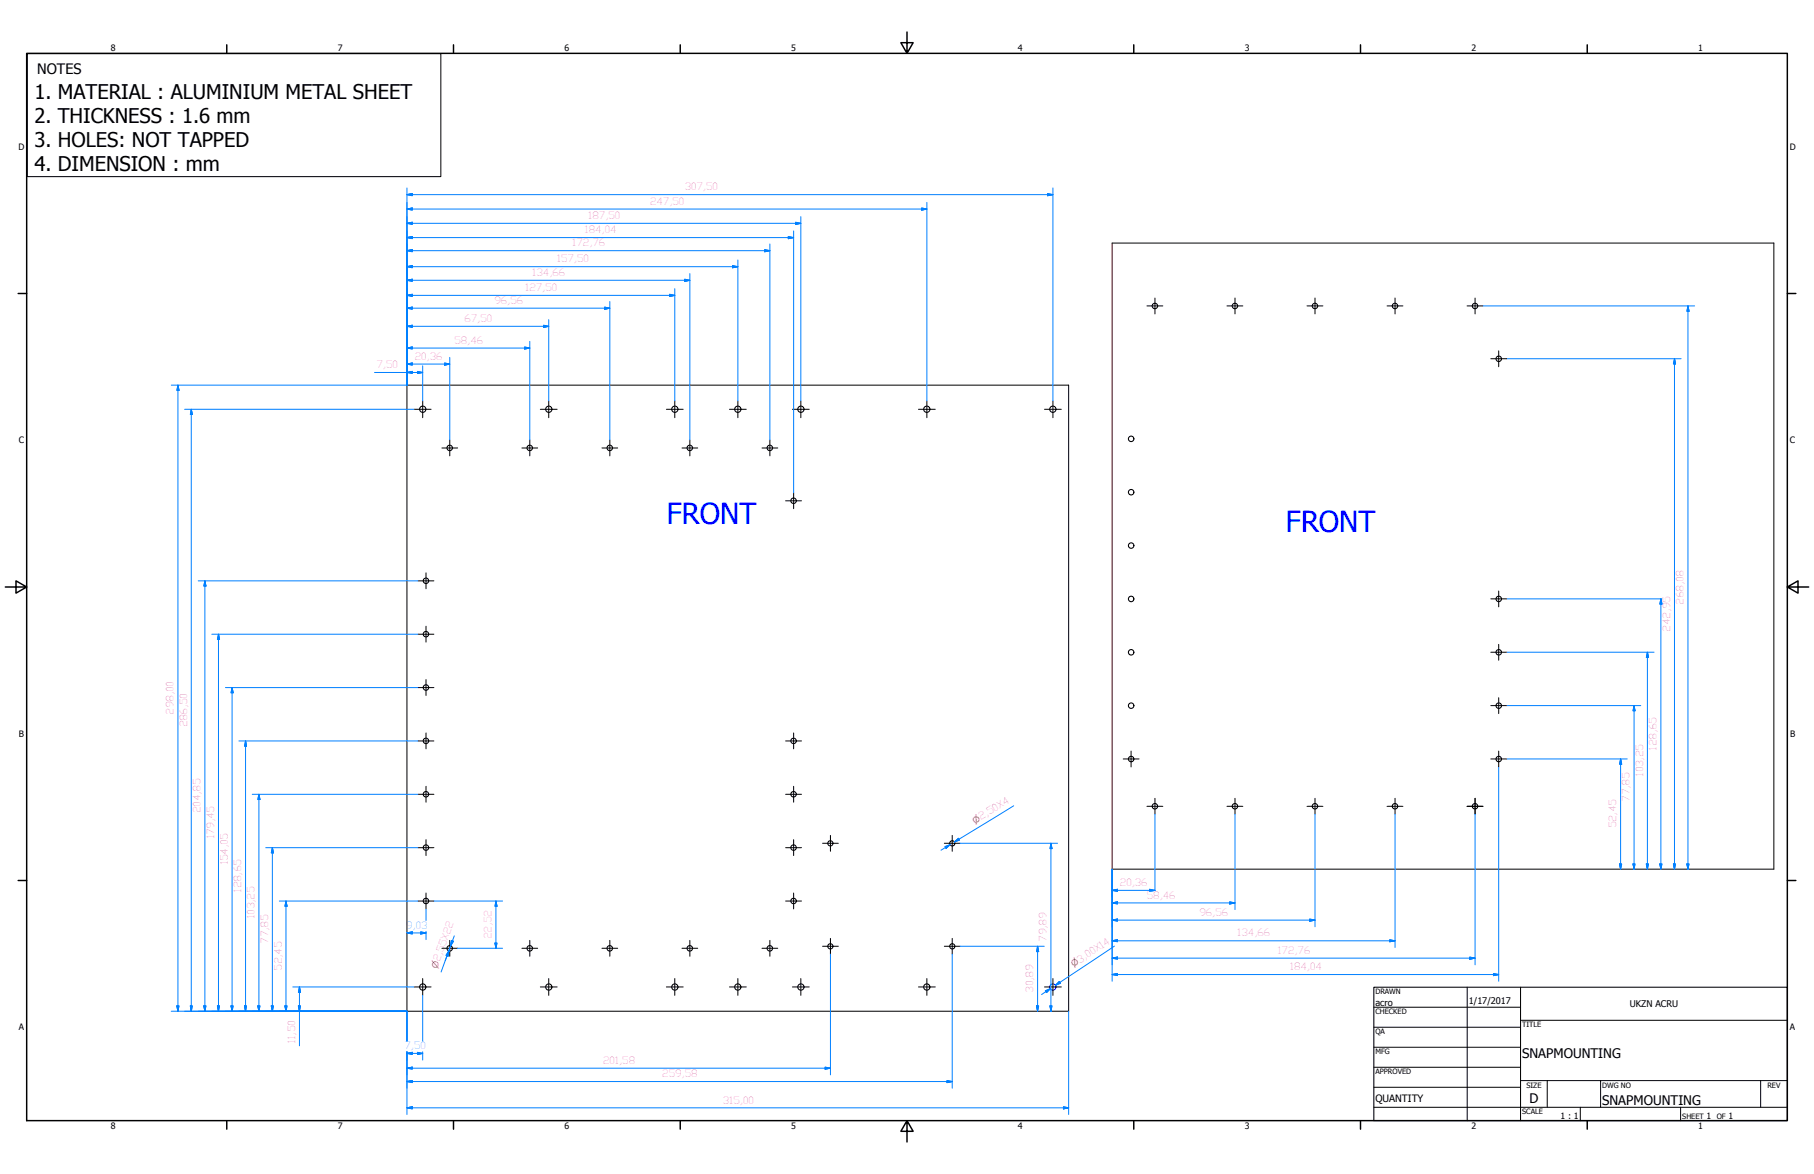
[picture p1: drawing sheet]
<svg xmlns="http://www.w3.org/2000/svg" width="864mm" height="559mm" viewBox="0 0 864 559" stroke-linecap="round" stroke-linejoin="round" font-family="sans-serif">
<!-- layer: Visible (ISO) -->
<g fill="none" stroke="#000" stroke-width=".51">
<circle cx="550" cy="146" r="1.3"/>
<circle cx="588" cy="146" r="1.3"/>
<circle cx="626" cy="146" r="1.3"/>
<circle cx="664" cy="146" r="1.3"/>
<circle cx="702" cy="146" r="1.3"/>
<circle cx="714" cy="171" r="1.3"/>
<circle cx="201" cy="195" r="1.5"/>
<circle cx="261" cy="195" r="1.5"/>
<circle cx="321" cy="195" r="1.5"/>
<circle cx="351" cy="195" r="1.5"/>
<circle cx="381" cy="195" r="1.5"/>
<circle cx="441" cy="195" r="1.5"/>
<circle cx="501" cy="195" r="1.5"/>
<circle cx="214" cy="213" r="1.3"/>
<circle cx="252" cy="213" r="1.3"/>
<circle cx="290" cy="213" r="1.3"/>
<circle cx="328" cy="213" r="1.3"/>
<circle cx="366" cy="213" r="1.3"/>
<circle cx="539" cy="209" r="1.3"/>
<circle cx="378" cy="238" r="1.3"/>
<circle cx="539" cy="234" r="1.3"/>
<circle cx="539" cy="260" r="1.3"/>
<circle cx="203" cy="276" r="1.3"/>
<circle cx="539" cy="285" r="1.3"/>
<circle cx="714" cy="285" r="1.3"/>
<circle cx="203" cy="302" r="1.3"/>
<circle cx="539" cy="310" r="1.3"/>
<circle cx="714" cy="310" r="1.3"/>
<circle cx="203" cy="327" r="1.3"/>
<circle cx="539" cy="336" r="1.3"/>
<circle cx="714" cy="336" r="1.3"/>
<circle cx="203" cy="353" r="1.3"/>
<circle cx="378" cy="353" r="1.3"/>
<circle cx="203" cy="378" r="1.3"/>
<circle cx="378" cy="378" r="1.3"/>
<circle cx="539" cy="361" r="1.3"/>
<circle cx="714" cy="361" r="1.3"/>
<circle cx="550" cy="384" r="1.3"/>
<circle cx="588" cy="384" r="1.3"/>
<circle cx="626" cy="384" r="1.3"/>
<circle cx="664" cy="384" r="1.3"/>
<circle cx="702" cy="384" r="1.3"/>
<circle cx="203" cy="403" r="1.3"/>
<circle cx="378" cy="403" r="1.3"/>
<circle cx="395" cy="401" r="1.2"/>
<circle cx="453" cy="401" r="1.2"/>
<circle cx="203" cy="429" r="1.3"/>
<circle cx="378" cy="429" r="1.3"/>
<circle cx="214" cy="451" r="1.3"/>
<circle cx="252" cy="451" r="1.3"/>
<circle cx="290" cy="451" r="1.3"/>
<circle cx="328" cy="451" r="1.3"/>
<circle cx="366" cy="451" r="1.3"/>
<circle cx="395" cy="450" r="1.2"/>
<circle cx="453" cy="450" r="1.2"/>
<circle cx="201" cy="470" r="1.5"/>
<circle cx="261" cy="470" r="1.5"/>
<circle cx="321" cy="470" r="1.5"/>
<circle cx="351" cy="470" r="1.5"/>
<circle cx="381" cy="470" r="1.5"/>
<circle cx="441" cy="470" r="1.5"/>
</g>
<circle cx="501" cy="470" r="1.5" fill="none" stroke="#00f" stroke-width=".48"/>
<path d="M529 116h315v298h-315M194 183h315v298h-315z" fill="none" stroke="#000" stroke-width=".48"/>
<path d="M529 116v298" fill="none" stroke="#400000" stroke-width=".48"/>
<!-- layer: Border (ANSI) -->
<g fill="none" stroke="#000" stroke-width=".7">
<path d="M432 15v10l-3-5h6l-3 5M13 25h838v508h-838zM108 21v4M216 21v4M324 21v4M540 21v4M648 21v4M756 21v4M9 140h4M851 140h4M3 279h10l-5-3v6l5-3M851 279l5 3v-6l-5 3h10"/>
<path d="M9 419h4M851 419h4M108 533v4M216 533v4M324 533v4M432 533l3 5h-6l3-5v11M540 533v4M648 533v4M756 533v4"/>
</g>
<!-- layer: Title (ANSI) -->
<g fill="none" stroke="#000" stroke-width=".48">
<path d="M654 479h70M698 470v63M724 470v63M654 489h70M654 498h70M724 486h127M654 508h70M654 518h70M724 514h127M737 514v13M762 514v13M838 514v13"/>
<path d="M654 527h197M752 527v6M800 527v6"/>
</g>
<path d="M654 470h197v63h-197z" fill="none" stroke="#000" stroke-width=".51"/>
<!-- layer: Sketch Geometry (ISO) -->
<path d="M13 26h197v58h-197z" fill="none" stroke="#000" stroke-width=".48"/>
<!-- layer: Center Mark (ISO) -->
<g fill="none" stroke="#000" stroke-width=".48">
<path d="M546 146h8M550 142v7M584 146h8M588 142v7M622 146h8M626 142v7M660 146h8M664 142v7M698 146h8M702 142v7M710 171h7M713 167v8"/>
<path d="M197 195h8M201 191v8M257 195h8M261 191v8M317 195h8M321 191v8M347 195h8M351 191v8M377 195h8M381 191v8M437 195h8M441 191v8"/>
<path d="M497 195h8M501 191v8M210 213h8M214 209v8M248 213h8M252 209v8M287 213h7M290 209v8M325 213h7M328 209v8M363 213h7M367 209v8"/>
<path d="M374 238h8M378 235v7M199 276h8M203 273v7M203 298v8M710 285h7M713 281v8M199 302h8M710 310h7M713 307v7M199 327h8M203 323v8"/>
<path d="M710 336h7M713 332v8M199 353h8M203 349v7M374 353h8M378 349v7M538 358v7M713 358v7M199 378h8M203 374v8M374 378h8M378 374v8"/>
<path d="M535 361h7M550 380v8M588 380v8M626 380v8M664 380v8M702 380v8M710 361h7M203 400v7M378 400v7M395 398v7M453 398v7M546 384h8"/>
<path d="M584 384h8M622 384h8M660 384h8M698 384h8M199 403h8M374 403h8M392 401h7M450 401h7M199 429h8M203 425v8M374 429h8M378 425v8"/>
<path d="M210 451h8M214 448v7M248 451h8M252 448v7M287 451h7M290 448v7M325 451h7M328 448v7M363 451h7M367 448v7M392 450h7M395 447v7"/>
<path d="M450 450h7M453 447v7M197 470h8M201 466v8M257 470h8M261 466v8M317 470h8M321 466v8M347 470h8M351 466v8M377 470h8M381 466v8"/>
<path d="M437 470h8M441 466v8M497 470h8M501 466v8"/>
</g>
<!-- layer: Dimension (ISO) -->
<g fill="none" stroke="#0080ff" stroke-width=".48">
<path d="M194 100l2-1v1zM194 93l2-1v1zM194 89v94h-112M194 100h247M194 93h307M439 99l2 1h-2zM441 96v95M499 92l2 1h-2zM501 89v102M194 119h2v1zM194 113h2v1zM194 106h2v1z"/>
<path d="M194 119h173M194 113h184M194 106h187M364 119h3l-3 1zM367 116v93M375 113h3l-3 1zM378 110v125M379 106h2l-2 1zM381 103v88M194 133h2v1zM194 127l2-1v1zM194 133h134"/>
<path d="M194 127h157M321 137v54M326 133h2l-2 1zM328 130v79M349 126l2 1h-2zM351 124v67M194 155h2v1zM194 147l2-1v1zM194 141l2-1v1zM194 155h67M194 147h96M194 141h127"/>
<path d="M259 155h2l-2 1zM261 152v39M288 146l2 1h-2zM290 144v65M319 140l2 1h-2zM706 146h101M804 146v2h-1zM804 146v268M178 177h23M194 177h2v1zM194 173h2v1zM194 166l2-1v1z"/>
<path d="M194 173h20M194 166h58M199 177h2l-2 1zM201 174v17M212 173h2l-2 1zM214 170v39M250 165l2 1h-2zM252 162v47M717 171h83M797 171l1 2h-1zM797 171v243M85 183v3h-1z"/>
<path d="M85 183v298M88 195h109M91 195l1 2h-1zM91 195v286M94 276h105M98 276v3h-1zM98 276v205M717 285h74M791 285v3h-1zM791 285v129M101 302h98M104 302l1 2h-1z"/>
<path d="M104 302v179M717 310h70M784 310l1 3h-1zM784 310v104M107 327h92M110 327l1 3h-1zM110 327v154M717 336h64M778 336v2h-1zM778 336v78M114 353h85M117 353v2h-1z"/>
<path d="M117 353v128M120 378h79M123 378l1 3h-1zM123 378v103M713 365v102M717 361h58M772 361v3h-1zM772 361v53M483 384l-29 17 3-2M550 388v36M588 388v45M626 388v53"/>
<path d="M664 388v63M702 388v71M126 403h73M130 403v3h-1zM130 403v78M450 403l2-1-2 2zM452 402l-4 3M454 401l2-2 1 1zM457 401h46M500 401l1 3h-1zM500 401v80M529 414v53"/>
<path d="M771 411h1v3zM777 411h1v3zM784 411h1l-1 3zM790 411h1v3zM797 411h1l-1 3zM803 411h1v3zM133 429h66M136 429l1 2h-1zM136 429v52M203 433v5M207 429h32M236 429l1 2h-1z"/>
<path d="M236 429v22M529 424l3-1v1zM529 430l3-1v1zM529 438l3-1v1zM529 424h21M529 430h59M529 438h97M547 424v-1l3 1M585 429l3 1h-3zM624 437l2 1h-2zM194 444h2v1zM194 444h9"/>
<path d="M200 444h3l-3 1zM203 443v4M214 453l-1 2h-1zM214 451l-4 12M215 448h1l-1 2zM216 445l-4 12M218 451h21M236 449h1l-1 2zM395 454v58M453 454v64M457 450h40M494 450v3h-1z"/>
<path d="M494 450v31M529 448l3-1v1zM529 456h3v1zM529 448h135M529 456h173M531 450l-28 19 2-1M662 447l2 1h-2zM700 456h2l-2 1zM84 479h1v2zM91 479h1l-1 2zM97 479h1v2zM104 479h1l-1 2z"/>
<path d="M110 479h1l-1 2zM116 479h1v2zM123 479h1l-1 2zM129 479h1v2zM136 479h1l-1 2zM139 470h58M142 479h1v2zM143 470v2h-1zM143 470v28M201 474v21M493 479h1v2zM498 472l2-1-2 1z"/>
<path d="M500 479h1l-1 2zM500 471l-4 2M503 469l1-2 1 1zM529 464l3-1v1zM529 464h184M711 463l2 1h-2zM82 481h112v14M509 481v49M194 501h2v1zM194 508h2v1zM194 515l2-1v1zM194 501h7"/>
<path d="M194 501v29M194 508h201M194 515h259M199 501h2l-2 1zM201 501v4M393 508h2l-2 1zM451 514l2 1h-2zM194 527h2v1zM194 527h315M506 527h3l-3 1z"/>
</g>
<g fill="#0080ff" stroke="#0080ff" stroke-width=".48">
<path d="M454 401l2-2z"/>
<path d="M454 401l2-2 1 1z"/>
<path d="M450 404l2-2z"/>
<path d="M450 403l2-1-2 2z"/>
<path d="M503 469l1-2z"/>
<path d="M503 469l1-2 1 1z"/>
<path d="M500 471l-2 1z"/>
<path d="M498 472l2-1-2 1z"/>
<path d="M215 448v2z"/>
<path d="M215 448h1l-1 2z"/>
<path d="M214 453l-1 2z"/>
<path d="M214 453l-1 2h-1z"/>
<path d="M199 502l2-1z"/>
<path d="M199 501h2l-2 1z"/>
<path d="M194 501h2z"/>
<path d="M194 501h2v1z"/>
<path d="M200 445l3-1z"/>
<path d="M200 444h3l-3 1z"/>
<path d="M194 444h2z"/>
<path d="M194 444h2v1z"/>
<path d="M236 429l1 2z"/>
<path d="M236 429l1 2h-1z"/>
<path d="M236 449v2z"/>
<path d="M236 449h1l-1 2z"/>
<path d="M142 479l1 2z"/>
<path d="M142 479h1v2z"/>
<path d="M143 470v2z"/>
<path d="M143 470v2h-1z"/>
<path d="M136 479v2z"/>
<path d="M136 479h1l-1 2z"/>
<path d="M136 429l1 2z"/>
<path d="M136 429l1 2h-1z"/>
<path d="M129 479l1 2z"/>
<path d="M129 479h1v2z"/>
<path d="M130 403v3z"/>
<path d="M130 403v3h-1z"/>
<path d="M123 479v2z"/>
<path d="M123 479h1l-1 2z"/>
<path d="M123 378l1 3z"/>
<path d="M123 378l1 3h-1z"/>
<path d="M116 479l1 2z"/>
<path d="M116 479h1v2z"/>
<path d="M117 353v2z"/>
<path d="M117 353v2h-1z"/>
<path d="M110 479v2z"/>
<path d="M110 479h1l-1 2z"/>
<path d="M110 327l1 3z"/>
<path d="M110 327l1 3h-1z"/>
<path d="M104 479v2z"/>
<path d="M104 479h1l-1 2z"/>
<path d="M104 302l1 2z"/>
<path d="M104 302l1 2h-1z"/>
<path d="M97 479l1 2z"/>
<path d="M97 479h1v2z"/>
<path d="M98 276v3z"/>
<path d="M98 276v3h-1z"/>
<path d="M91 479v2z"/>
<path d="M91 479h1l-1 2z"/>
<path d="M91 195l1 2z"/>
<path d="M91 195l1 2h-1z"/>
<path d="M84 479l1 2z"/>
<path d="M84 479h1v2z"/>
<path d="M85 183v3z"/>
<path d="M85 183v3h-1z"/>
<path d="M194 177h2z"/>
<path d="M194 177h2v1z"/>
<path d="M199 178l2-1z"/>
<path d="M199 177h2l-2 1z"/>
<path d="M194 173h2z"/>
<path d="M194 173h2v1z"/>
<path d="M212 174l2-1z"/>
<path d="M212 173h2l-2 1z"/>
<path d="M194 166l2-1z"/>
<path d="M194 166l2-1v1z"/>
<path d="M250 166h2z"/>
<path d="M250 165l2 1h-2z"/>
<path d="M194 155h2z"/>
<path d="M194 155h2v1z"/>
<path d="M259 156l2-1z"/>
<path d="M259 155h2l-2 1z"/>
<path d="M194 147l2-1z"/>
<path d="M194 147l2-1v1z"/>
<path d="M288 147h2z"/>
<path d="M288 146l2 1h-2z"/>
<path d="M194 141l2-1z"/>
<path d="M194 141l2-1v1z"/>
<path d="M319 141h2z"/>
<path d="M319 140l2 1h-2z"/>
<path d="M194 133h2z"/>
<path d="M194 133h2v1z"/>
<path d="M326 134l2-1z"/>
<path d="M326 133h2l-2 1z"/>
<path d="M194 127l2-1z"/>
<path d="M194 127l2-1v1z"/>
<path d="M349 127h2z"/>
<path d="M349 126l2 1h-2z"/>
<path d="M194 119h2z"/>
<path d="M194 119h2v1z"/>
<path d="M364 120l3-1z"/>
<path d="M364 119h3l-3 1z"/>
<path d="M194 113h2z"/>
<path d="M194 113h2v1z"/>
<path d="M375 114l3-1z"/>
<path d="M375 113h3l-3 1z"/>
<path d="M194 106h2z"/>
<path d="M194 106h2v1z"/>
<path d="M379 107l2-1z"/>
<path d="M379 106h2l-2 1z"/>
<path d="M194 100l2-1z"/>
<path d="M194 100l2-1v1z"/>
<path d="M439 100h2z"/>
<path d="M439 99l2 1h-2z"/>
<path d="M194 93l2-1z"/>
<path d="M194 93l2-1v1z"/>
<path d="M499 93h2z"/>
<path d="M499 92l2 1h-2z"/>
<path d="M493 479l1 2z"/>
<path d="M493 479h1v2z"/>
<path d="M494 450v3z"/>
<path d="M494 450v3h-1z"/>
<path d="M500 479v2z"/>
<path d="M500 479h1l-1 2z"/>
<path d="M500 401l1 3z"/>
<path d="M500 401l1 3h-1z"/>
<path d="M194 508h2z"/>
<path d="M194 508h2v1z"/>
<path d="M393 509l2-1z"/>
<path d="M393 508h2l-2 1z"/>
<path d="M194 515l2-1z"/>
<path d="M194 515l2-1v1z"/>
<path d="M451 515h2z"/>
<path d="M451 514l2 1h-2z"/>
<path d="M529 424l3-1z"/>
<path d="M529 424l3-1v1z"/>
<path d="M547 424h3z"/>
<path d="M547 423l3 1h-3z"/>
<path d="M529 430l3-1z"/>
<path d="M529 430l3-1v1z"/>
<path d="M585 430h3z"/>
<path d="M585 429l3 1h-3z"/>
<path d="M529 438l3-1z"/>
<path d="M529 438l3-1v1z"/>
<path d="M624 438h2z"/>
<path d="M624 437l2 1h-2z"/>
<path d="M529 448l3-1z"/>
<path d="M529 448l3-1v1z"/>
<path d="M662 448h2z"/>
<path d="M662 447l2 1h-2z"/>
<path d="M529 456h3z"/>
<path d="M529 456h3v1z"/>
<path d="M700 457l2-1z"/>
<path d="M700 456h2l-2 1z"/>
<path d="M529 464l3-1z"/>
<path d="M529 464l3-1v1z"/>
<path d="M711 464h2z"/>
<path d="M711 463l2 1h-2z"/>
<path d="M771 411l1 3z"/>
<path d="M771 411h1v3z"/>
<path d="M772 361v3z"/>
<path d="M772 361v3h-1z"/>
<path d="M777 411l1 3z"/>
<path d="M777 411h1v3z"/>
<path d="M778 336v2z"/>
<path d="M778 336v2h-1z"/>
<path d="M784 411v3z"/>
<path d="M784 411h1l-1 3z"/>
<path d="M784 310l1 3z"/>
<path d="M784 310l1 3h-1z"/>
<path d="M790 411l1 3z"/>
<path d="M790 411h1v3z"/>
<path d="M791 285v3z"/>
<path d="M791 285v3h-1z"/>
<path d="M797 411v3z"/>
<path d="M797 411h1l-1 3z"/>
<path d="M797 171l1 2z"/>
<path d="M797 171l1 2h-1z"/>
<path d="M803 411l1 3z"/>
<path d="M803 411h1v3z"/>
<path d="M804 146v2z"/>
<path d="M804 146v2h-1z"/>
<path d="M194 527h2z"/>
<path d="M194 527h2v1z"/>
<path d="M506 528l3-1z"/>
<path d="M506 527h3l-3 1z"/>
</g>
<g font-size="13.8" fill="#00f">
<text x="317" y="249">FRONT</text>
<text x="612" y="253">FRONT</text>
</g>
<g font-size="9.7">
<text x="16" y="47">1. MATERIAL : ALUMINIUM METAL SHEET</text>
<text x="16" y="59">2. THICKNESS : 1.6 mm</text>
<text x="16" y="70">3. HOLES: NOT TAPPED</text>
<text x="16" y="82">4. DIMENSION : mm</text>
</g>
<text font-size="6.9" x="18" y="35">NOTES</text>
<g font-size="6.3">
<text x="725" y="503">SNAPMOUNTING</text>
<text x="728" y="525">D</text>
<text x="763" y="526">SNAPMOUNTING</text>
</g>
<g font-size="4.8" fill="#ea0075">
<text x="326" y="91">307,50</text>
<text x="309" y="97">247,50</text>
<text x="280" y="104">187,50</text>
<text x="278" y="111">184,04</text>
<text x="272" y="117">172,76</text>
<text x="265" y="125">157,50</text>
<text x="253" y="131">134,66</text>
<text x="250" y="138">127,50</text>
<text x="235" y="145">96,56</text>
<text x="221" y="153">67,50</text>
<text x="216" y="164">58,46</text>
<text x="197" y="171">20,36</text>
<text x="179" y="175">7,50</text>
<text x="801" y="288" transform="rotate(-90 801 288)">268,08</text>
<text x="795" y="301" transform="rotate(-90 795 301)">242,95</text>
<text x="83" y="340" transform="rotate(-90 83 340)">298,00</text>
<text x="89" y="346" transform="rotate(-90 89 346)">286,50</text>
<text x="789" y="357" transform="rotate(-90 789 357)">128,65</text>
<text x="782" y="370" transform="rotate(-90 782 370)">103,25</text>
<text x="776" y="382" transform="rotate(-90 776 382)">77,85</text>
<text x="96" y="387" transform="rotate(-90 96 387)">204,85</text>
<text x="467" y="390" transform="rotate(-31 467 390)">2,50X4</text>
<text x="769" y="394" transform="rotate(-90 769 394)">52,45</text>
<text x="102" y="399" transform="rotate(-90 102 399)">179,45</text>
<text x="108" y="412" transform="rotate(-90 108 412)">154,05</text>
<text x="115" y="425" transform="rotate(-90 115 425)">128,65</text>
<text x="533" y="422">20,36</text>
<text x="546" y="428">58,46</text>
<text x="121" y="437" transform="rotate(-90 121 437)">103,25</text>
<text x="571" y="436">96,56</text>
<text x="128" y="449" transform="rotate(-90 128 449)">77,85</text>
<text x="498" y="448" transform="rotate(-90 498 448)">79,89</text>
<text x="589" y="446">134,66</text>
<text x="608" y="454">172,76</text>
<text x="134" y="462" transform="rotate(-90 134 462)">52,45</text>
<text x="514" y="459" transform="rotate(-34 514 459)">3,00X14</text>
<text x="614" y="462">184,04</text>
<text x="492" y="472" transform="rotate(-90 492 472)">30,89</text>
<text x="140" y="497" transform="rotate(-90 140 497)">11,50</text>
<text x="287" y="506">201,58</text>
<text x="315" y="513">259,58</text>
<text x="344" y="525">315,00</text>
</g>
<g font-size="4.8" fill="#00f">
<text x="193" y="442">9,03</text>
<text x="192" y="499">7,50</text>
</g>
<text font-size="4.8" fill="#f0f" x="234" y="447" transform="rotate(-90 234 447)">22,52</text>
<text font-size="4.8" fill="#ff0080" x="209" y="458" transform="rotate(-70 209 458)">2,55X22</text>
<text font-size="4.8" x="655" y="525">QUANTITY</text>
<g font-size="4.4">
<text x="655" y="479">acro</text>
<text x="699" y="478">1/17/2017</text>
<text x="776" y="479">UKZN ACRU</text>
</g>
<g font-size="4.2">
<text x="53" y="24">8</text>
<text x="161" y="24">7</text>
<text x="269" y="24">6</text>
<text x="377" y="24">5</text>
<text x="485" y="24">4</text>
<text x="593" y="24">3</text>
<text x="701" y="24">2</text>
<text x="808" y="24">1</text>
<text x="9" y="71">D</text>
<text x="852" y="71">D</text>
<text x="9" y="211">C</text>
<text x="852" y="211">C</text>
<text x="9" y="351">B</text>
<text x="852" y="351">B</text>
<text x="9" y="490">A</text>
<text x="852" y="490">A</text>
<text x="743" y="533">1 : 1</text>
<text x="812" y="533">1</text>
<text x="823" y="533">1</text>
<text x="53" y="537">8</text>
<text x="161" y="537">7</text>
<text x="269" y="537">6</text>
<text x="377" y="537">5</text>
<text x="485" y="537">4</text>
<text x="593" y="537">3</text>
<text x="701" y="537">2</text>
<text x="808" y="537">1</text>
</g>
<g font-size="4" fill="#ea0075">
<text x="464" y="392" transform="rotate(-31 464 392)">⌀</text>
<text x="511" y="461" transform="rotate(-34 511 461)">⌀</text>
</g>
<text font-size="4" fill="#ff0080" x="208" y="461" transform="rotate(-70 208 461)">⌀</text>
<g font-size="3.5">
<text x="655" y="473">DRAWN</text>
<text x="655" y="483">CHECKED</text>
<text x="725" y="489">TITLE</text>
<text x="655" y="492">QA</text>
<text x="655" y="502">MFG</text>
<text x="655" y="511">APPROVED</text>
<text x="727" y="518">SIZE</text>
<text x="763" y="518">DWG NO</text>
<text x="841" y="518">REV</text>
<text x="725" y="530">SCALE</text>
<text x="801" y="533">SHEET</text>
<text x="817" y="533">OF</text>
</g>
</svg>
